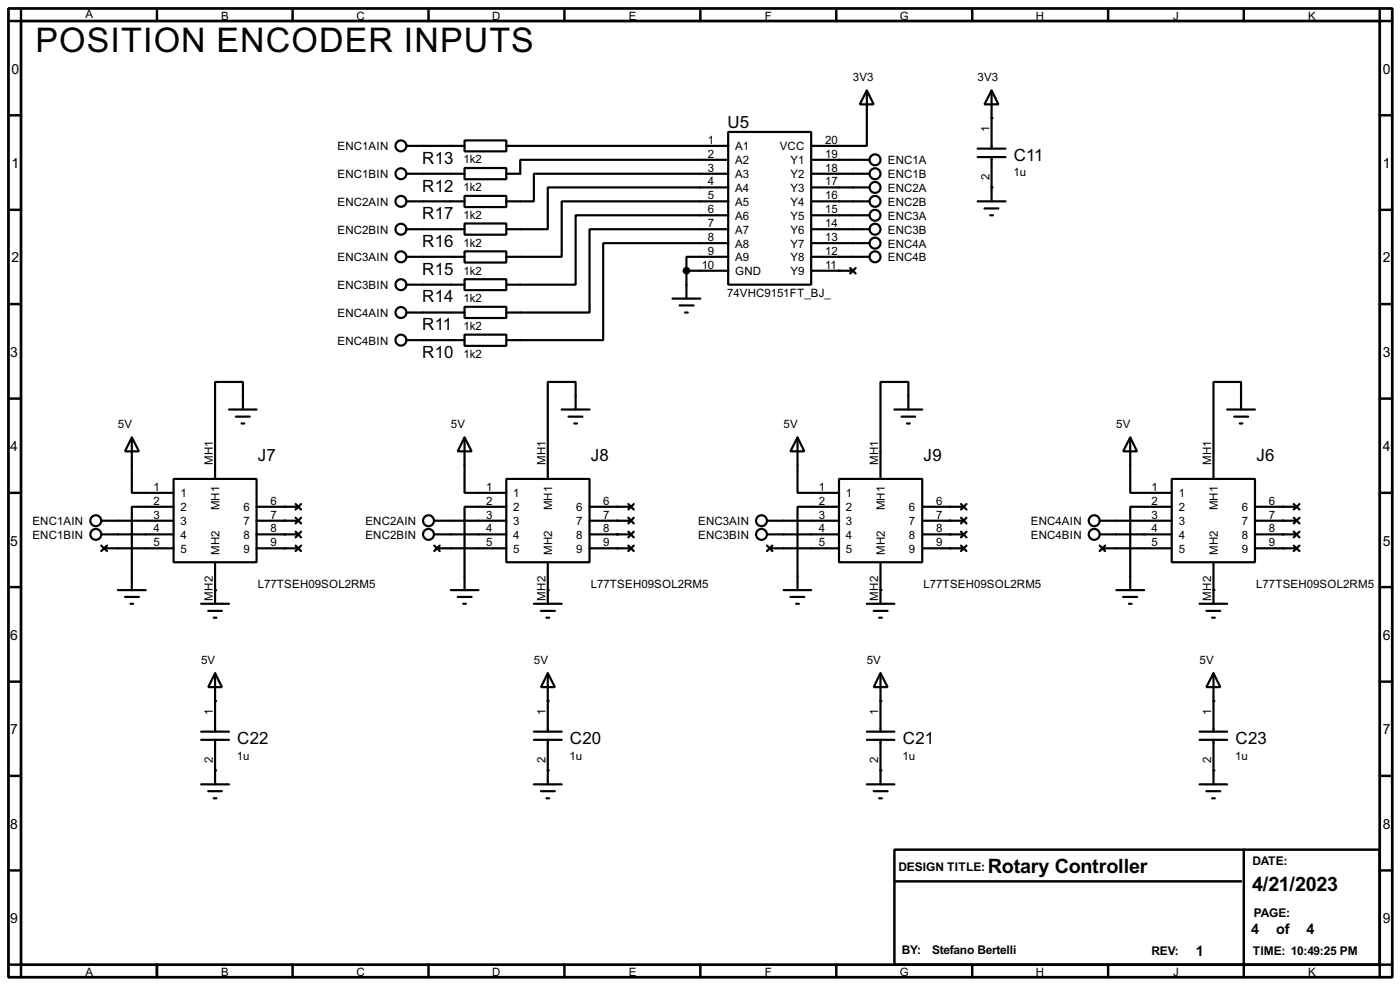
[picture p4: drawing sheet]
<svg xmlns="http://www.w3.org/2000/svg" width="256mm" height="180mm" viewBox="0 0 256 180" stroke-linecap="round" stroke-linejoin="round" font-family="sans-serif">
<path d="M1.6 1.6h253.5v177.3h-253.5zM3.9 3.9h248.9v172.7h-248.9z" fill="none" stroke="#000" stroke-width=".5"/>
<g fill="none" stroke="#000" stroke-width=".45">
<path d="M3.9 1.6v2.3h-2.3M28.8 1.6v2.3M53.6 1.6v2.3M78.5 1.6v2.3M103.4 1.6v2.3M128.3 1.6v2.3M153.2 1.6v2.3M178.1 1.6v2.3M203 1.6v2.3M227.9 1.6v2.3M252.8 1.6v2.3h2.3M1.6 21.1h2.3"/>
<path d="M1.6 38.4h2.3M252.8 21.1h2.3M252.8 38.4h2.3M1.6 55.7h2.3M252.8 55.7h2.3M1.6 73h2.3M252.8 73h2.3M1.6 90.2h2.3M252.8 90.2h2.3M1.6 107.5h2.3M252.8 107.5h2.3M1.6 124.8h2.3"/>
<path d="M252.8 124.8h2.3M1.6 142h2.3M1.6 159.3h2.3M163.9 155.5h88.9v21.1h-88.9zM227.9 155.5v23.4M252.8 142h2.3M252.8 159.3h2.3M1.6 176.6h2.3v2.3M28.8 176.6v2.3M53.6 176.6v2.3M78.5 176.6v2.3M103.4 176.6v2.3"/>
<path d="M128.3 176.6v2.3M153.2 176.6v2.3M163.9 161.3h63.5M178.1 176.6v2.3M203 176.6v2.3M255.1 176.6h-2.3v2.3"/>
</g>
<g fill="#000">
<circle cx="181.7" cy="21.6" r=".2"/>
<circle cx="181.7" cy="34.3" r=".2"/>
<circle cx="153.7" cy="49.6" r=".2"/>
<circle cx="52.1" cy="92.8" r=".2"/>
<circle cx="52.1" cy="95.3" r=".2"/>
<circle cx="52.1" cy="97.8" r=".2"/>
<circle cx="113.1" cy="92.8" r=".2"/>
<circle cx="113.1" cy="95.3" r=".2"/>
<circle cx="113.1" cy="97.8" r=".2"/>
<circle cx="174" cy="95.3" r=".2"/>
<circle cx="174" cy="97.8" r=".2"/>
<circle cx="174" cy="92.8" r=".2"/>
<circle cx="235" cy="95.3" r=".2"/>
<circle cx="235" cy="97.8" r=".2"/>
<circle cx="235" cy="92.8" r=".2"/>
<circle cx="39.4" cy="108" r=".2"/>
<circle cx="52.1" cy="100.4" r=".2"/>
<circle cx="100.4" cy="108" r=".2"/>
<circle cx="113.1" cy="100.4" r=".2"/>
<circle cx="161.3" cy="108" r=".2"/>
<circle cx="174" cy="100.4" r=".2"/>
<circle cx="222.3" cy="108" r=".2"/>
<circle cx="235" cy="100.4" r=".2"/>
<circle cx="39.4" cy="128.3" r=".2"/>
<circle cx="100.4" cy="128.3" r=".2"/>
<circle cx="161.3" cy="128.3" r=".2"/>
<circle cx="222.3" cy="128.3" r=".2"/>
<circle cx="39.4" cy="141" r=".2"/>
<circle cx="100.4" cy="141" r=".2"/>
<circle cx="161.3" cy="141" r=".2"/>
<circle cx="222.3" cy="141" r=".2"/>
</g>
<g fill="none" stroke="#000" stroke-width=".4">
<path d="M158.8 16.6l1.3 2.5h-2.6zM158.8 16.6v10.1h-10.2M181.7 16.6l1.2 2.5h-2.5zM181.7 16.6v10.6M74.5 26.7h10.6M74.5 31.8h10.6M74.5 36.9h10.6M85.1 25.7h7.7v2h-7.7zM85.1 30.8h7.7v2h-7.7zM85.1 35.9h7.7v2h-7.7zM92.8 26.7h40.6M133.4 24.2h15.2v27.9h-15.2z"/>
<path d="M133.4 29.3h-38.1v2.5h-2.5M133.4 31.8h-35.6v5.1h-5M133.4 34.3h-33v7.7h-7.6M133.4 36.9h-30.5v10.1h-10.1M133.4 39.4h-27.9v12.7h-12.7M148.6 31.8h10.7M148.6 36.9h10.7M148.6 29.3h10.7M148.6 34.3h10.7M148.6 39.4h10.7M179.1 36.9h5.1M179.1 27.2h5.1"/>
<path d="M179.1 28.8h5.1M180.4 38.2h2.5M181.4 39.4h.5M181.7 28.8v8.1M74.5 42h10.6M74.5 47h10.6M74.5 52.1h10.6M74.5 57.2h10.6M85.1 40.9h7.7v2.1h-7.7zM85.1 46h7.7v2.1h-7.7zM85.1 51.1h7.7v2h-7.7zM85.1 56.2h7.7v2h-7.7z"/>
<path d="M123.2 54.7h5.1M124.5 55.9h2.6M125.5 57.2h.5M125.8 49.6v5.1M125.8 49.6h7.6M133.4 42h-25.4v15.2h-15.2M133.4 44.5h-22.9v17.8h-17.7M133.4 47h-7.6v2.6M148.6 42h10.7M148.6 47h10.7M148.6 49.6h7.7M148.6 44.5h10.7"/>
<path d="M155.8 49.1l1 1M156.8 49.1l-1 1M42 75h5M43.2 76.3h2.6M44.3 77.5h.5M44.5 75v-5.1h-5.1v17.8M74.5 62.3h10.6M85.1 61.3h7.7v2h-7.7zM102.9 75h5.1M104.2 76.3h2.5M105.2 77.5h.5M105.5 75v-5.1h-5.1v17.8"/>
<path d="M163.9 75h5.1M165.2 76.3h2.5M166.2 77.5h.5M166.4 75v-5.1h-5.1v17.8M224.8 75h5.1M226.1 76.3h2.6M227.1 77.5h.5M227.4 75v-5.1h-5.1v17.8M18.6 95.3h13.2M18.6 97.8h13.2M18.6 99.9l1 1M19.6 99.9l-1 1"/>
<path d="M24.2 80.1l1.3 2.5h-2.6zM24.2 80.1v10.1h7.6M31.8 87.7h15.2v15.2h-15.2zM31.8 92.8h-7.6v15.2M47 95.3h7.7M47 97.8h7.7M47 92.8h7.7M54.2 92.3l1 1M54.2 94.8l1 1M54.2 97.3l1 1.1M54.2 99.9l1 1M55.2 92.3l-1 1"/>
<path d="M55.2 94.8l-1 1M55.2 97.3l-1 1.1M55.2 99.9l-1 1M79.6 95.3h13.2M79.6 97.8h13.2M79.6 99.9l1 1M80.6 99.9l-1 1M85.1 80.1l1.3 2.5h-2.5zM85.1 80.1v10.1h7.7M92.8 87.7h15.2v15.2h-15.2zM92.8 92.8h-7.7v15.2M108 95.3h7.6"/>
<path d="M108 97.8h7.6M108 92.8h7.6M115.1 92.3l1 1M115.1 94.8l1 1M115.1 97.3l1 1.1M115.1 99.9l1 1M116.1 92.3l-1 1M116.1 94.8l-1 1M116.1 97.3l-1 1.1M116.1 99.9l-1 1M140.5 95.3h13.2M140.5 97.8h13.2"/>
<path d="M140.5 99.9l1 1M141.5 99.9l-1 1M146.1 80.1l1.3 2.5h-2.6zM146.1 80.1v10.1h7.6M153.7 87.7h15.3v15.2h-15.3zM153.7 92.8h-7.6v15.2M169 95.3h7.6M169 97.8h7.6M169 92.8h7.6M176.1 92.3l1 1M176.1 94.8l1 1M176.1 97.3l1 1.1"/>
<path d="M176.1 99.9l1 1M177.1 92.3l-1 1M177.1 94.8l-1 1M177.1 97.3l-1 1.1M177.1 99.9l-1 1M201.5 95.3h13.2M201.5 97.8h13.2M201.5 99.9l1 1M202.5 99.9l-1 1M207.1 80.1l1.2 2.5h-2.5zM207.1 80.1v10.1h7.6M214.7 87.7h15.2v15.2h-15.2z"/>
<path d="M214.7 92.8h-7.6v15.2M229.9 95.3h7.6M229.9 97.8h7.6M229.9 92.8h7.6M237 92.3l1.1 1M237 94.8l1.1 1M237 97.3l1.1 1.1M237 99.9l1.1 1M238.1 92.3l-1.1 1M238.1 94.8l-1.1 1M238.1 97.3l-1.1 1.1M238.1 99.9l-1.1 1"/>
<path d="M19.1 100.4h12.7M21.6 108h5.1M22.9 109.3h2.6M23.9 110.5h.5M36.9 110.5h5.1M38.2 111.8h2.5M39.2 113.1h.5M39.4 102.9v7.6M47 100.4h7.7M80.1 100.4h12.7M82.6 108h5.1M83.9 109.3h2.5"/>
<path d="M84.9 110.5h.5M97.8 110.5h5.1M99.1 111.8h2.6M100.1 113.1h.5M100.4 102.9v7.6M108 100.4h7.6M141 100.4h12.7M143.6 108h5M144.8 109.3h2.6M145.9 110.5h.5M158.8 110.5h5.1M160.1 111.8h2.5"/>
<path d="M161.1 113.1h.5M161.3 102.9v7.6M169 100.4h7.6M202 100.4h12.7M204.5 108h5.1M205.8 109.3h2.5M206.8 110.5h.5M219.8 110.5h5M221 111.8h2.6M222.1 113.1h.5M222.3 102.9v7.6M229.9 100.4h7.6"/>
<path d="M36.9 133.9h5.1M36.9 135.4h5.1M39.4 123.2l1.3 2.6h-2.5zM39.4 123.2v10.7M39.4 135.4v8.2M97.8 133.9h5.1M97.8 135.4h5.1M100.4 123.2l1.3 2.6h-2.6zM100.4 123.2v10.7M100.4 135.4v8.2M158.8 133.9h5.1M158.8 135.4h5.1"/>
<path d="M161.3 123.2l1.3 2.6h-2.5zM161.3 123.2v10.7M161.3 135.4v8.2M219.8 133.9h5M219.8 135.4h5M222.3 123.2l1.3 2.6h-2.6zM222.3 123.2v10.7M222.3 135.4v8.2M36.9 143.6h5.1M38.2 144.8h2.5M39.2 146.1h.5M97.8 143.6h5.1"/>
<path d="M99.1 144.8h2.6M100.1 146.1h.5M158.8 143.6h5.1M160.1 144.8h2.5M161.1 146.1h.5M219.8 143.6h5M221 144.8h2.6M222.1 146.1h.5"/>
<circle cx="73.4" cy="26.7" r="1"/>
<circle cx="73.4" cy="31.8" r="1"/>
<circle cx="73.4" cy="36.9" r="1"/>
<circle cx="160.3" cy="31.8" r="1"/>
<circle cx="160.3" cy="36.9" r="1"/>
<circle cx="160.3" cy="34.3" r="1"/>
<circle cx="160.3" cy="39.4" r="1"/>
<circle cx="160.3" cy="29.3" r="1"/>
<circle cx="73.4" cy="47" r="1"/>
<circle cx="73.4" cy="42" r="1"/>
<circle cx="73.4" cy="52.1" r="1"/>
<circle cx="73.4" cy="57.2" r="1"/>
<circle cx="160.3" cy="47" r="1"/>
<circle cx="160.3" cy="42" r="1"/>
<circle cx="160.3" cy="44.5" r="1"/>
<circle cx="73.4" cy="62.3" r="1"/>
<circle cx="17.5" cy="95.3" r="1"/>
<circle cx="17.5" cy="97.8" r="1"/>
<circle cx="78.5" cy="95.3" r="1"/>
<circle cx="78.5" cy="97.8" r="1"/>
<circle cx="139.5" cy="97.8" r="1"/>
<circle cx="139.5" cy="95.3" r="1"/>
<circle cx="200.4" cy="95.3" r="1"/>
<circle cx="200.4" cy="97.8" r="1"/>
</g>
<circle cx="125.7" cy="49.6" r=".5" fill="#000" stroke="#000" stroke-width=".4"/>
<text font-size="7" x="6.5" y="9.5">POSITION ENCODER INPUTS</text>
<g font-size="4.1">
<text x="181" y="159.9">Rotary Controller</text>
<text x="229.4" y="163.1">4/21/2023</text>
</g>
<g font-size="3.5">
<text x="133.3" y="23.3">U5</text>
<text x="77.4" y="30">R13</text>
<text x="185.7" y="29.4">C11</text>
<text x="77.4" y="35.1">R12</text>
<text x="77.4" y="40.1">R17</text>
<text x="77.4" y="45.2">R16</text>
<text x="77.4" y="50.3">R15</text>
<text x="77.4" y="55.4">R14</text>
<text x="77.4" y="60.5">R11</text>
<text x="77.4" y="65.5">R10</text>
<text x="47.3" y="84.3">J7</text>
<text x="108.3" y="84.3">J8</text>
<text x="169.2" y="84.3">J9</text>
<text x="230.2" y="84.3">J6</text>
<text x="43.5" y="136.1">C22</text>
<text x="104.4" y="136.1">C20</text>
<text x="165.4" y="136.1">C21</text>
<text x="226.4" y="136.1">C23</text>
</g>
<g font-size="3">
<text x="229.2" y="171">4</text>
<text x="233.8" y="171">of</text>
<text x="239.4" y="171">4</text>
<text x="219.1" y="175">1</text>
</g>
<g font-size="2.9">
<text x="2.1" y="13.5">0</text>
<text x="253.4" y="13.5">0</text>
<text x="2.1" y="30.7">1</text>
<text x="253.4" y="30.7">1</text>
<text x="2.1" y="48">2</text>
<text x="253.4" y="48">2</text>
<text x="1.9" y="65.3">3</text>
<text x="253.4" y="65.3">3</text>
<text x="1.9" y="82.5">4</text>
<text x="253.4" y="82.5">4</text>
<text x="1.9" y="99.9">5</text>
<text x="253.4" y="99.9">5</text>
<text x="1.9" y="117.1">6</text>
<text x="253.4" y="117.1">6</text>
<text x="1.9" y="134.4">7</text>
<text x="253.4" y="134.4">7</text>
<text x="1.9" y="151.7">8</text>
<text x="253.4" y="151.7">8</text>
<text x="1.9" y="168.9">9</text>
<text x="253.4" y="168.9">9</text>
</g>
<g font-size="2.5">
<text x="164.6" y="159.4">DESIGN TITLE:</text>
<text x="229.4" y="158.4">DATE:</text>
<text x="229.7" y="167.8">PAGE:</text>
<text x="165.2" y="174.6">BY:</text>
<text x="170.7" y="174.6">Stefano Bertelli</text>
<text x="210.9" y="174.8">REV:</text>
<text x="229.5" y="174.8">TIME: 10:49:25 PM</text>
</g>
<g font-size="2.4">
<text x="15.6" y="3.4">A</text>
<text x="40.5" y="3.6">B</text>
<text x="65.3" y="3.6">C</text>
<text x="90.2" y="3.6">D</text>
<text x="115.2" y="3.6">E</text>
<text x="140.1" y="3.6">F</text>
<text x="164.8" y="3.6">G</text>
<text x="189.8" y="3.6">H</text>
<text x="214.9" y="3.6">J</text>
<text x="239.6" y="3.6">K</text>
<text x="156.3" y="14.8">3V3</text>
<text x="179.1" y="14.8">3V3</text>
<text x="61.8" y="27.5">ENC1AIN</text>
<text x="84.9" y="29.9">1k2</text>
<text x="129.7" y="26.3">1</text>
<text x="129.7" y="28.9">2</text>
<text x="134.7" y="27.5">A1</text>
<text x="142.8" y="27.5">VCC</text>
<text x="151.2" y="26.3">20</text>
<text x="151.2" y="28.9">19</text>
<text x="181.3" y="24.2" transform="rotate(-90 181.3 24.2)">1</text>
<text x="61.8" y="32.6">ENC1BIN</text>
<text x="84.9" y="35">1k2</text>
<text x="129.7" y="31.4">3</text>
<text x="129.7" y="33.9">4</text>
<text x="134.7" y="30">A2</text>
<text x="134.7" y="32.6">A3</text>
<text x="134.7" y="35.1">A4</text>
<text x="144.8" y="30">Y1</text>
<text x="144.8" y="32.6">Y2</text>
<text x="144.8" y="35.1">Y3</text>
<text x="151.2" y="31.4">18</text>
<text x="151.2" y="33.9">17</text>
<text x="162.6" y="30">ENC1A</text>
<text x="162.6" y="32.6">ENC1B</text>
<text x="162.6" y="35.1">ENC2A</text>
<text x="181.3" y="33" transform="rotate(-90 181.3 33)">2</text>
<text x="185.7" y="32.3">1u</text>
<text x="61.8" y="37.7">ENC2AIN</text>
<text x="84.9" y="40.1">1k2</text>
<text x="129.7" y="36.5">5</text>
<text x="129.7" y="39">6</text>
<text x="129.7" y="41.6">7</text>
<text x="134.7" y="37.7">A5</text>
<text x="134.7" y="40.2">A6</text>
<text x="144.8" y="37.7">Y4</text>
<text x="144.8" y="40.2">Y5</text>
<text x="151.2" y="36.5">16</text>
<text x="151.2" y="39">15</text>
<text x="151.2" y="41.6">14</text>
<text x="162.6" y="37.7">ENC2B</text>
<text x="162.6" y="40.2">ENC3A</text>
<text x="61.8" y="42.7">ENC2BIN</text>
<text x="61.8" y="47.8">ENC3AIN</text>
<text x="84.9" y="45.2">1k2</text>
<text x="129.7" y="44.1">8</text>
<text x="129.7" y="46.6">9</text>
<text x="134.7" y="42.7">A7</text>
<text x="134.7" y="45.3">A8</text>
<text x="134.7" y="47.8">A9</text>
<text x="144.8" y="42.7">Y6</text>
<text x="144.8" y="45.3">Y7</text>
<text x="144.8" y="47.8">Y8</text>
<text x="151.2" y="44.1">13</text>
<text x="151.2" y="46.6">12</text>
<text x="162.6" y="42.7">ENC3B</text>
<text x="162.6" y="45.3">ENC4A</text>
<text x="162.6" y="47.8">ENC4B</text>
<text x="61.8" y="52.9">ENC3BIN</text>
<text x="84.9" y="50.3">1k2</text>
<text x="128.6" y="49.2">10</text>
<text x="134.7" y="50.4">GND</text>
<text x="144.8" y="50.4">Y9</text>
<text x="151.2" y="49.2">11</text>
<text x="61.8" y="58">ENC4AIN</text>
<text x="84.9" y="55.3">1k2</text>
<text x="133.2" y="54.3">74VHC9151FT_BJ_</text>
<text x="61.8" y="63.1">ENC4BIN</text>
<text x="84.9" y="60.4">1k2</text>
<text x="84.9" y="65.5">1k2</text>
<text x="21.6" y="78.3">5V</text>
<text x="82.6" y="78.3">5V</text>
<text x="143.6" y="78.3">5V</text>
<text x="204.5" y="78.3">5V</text>
<text x="28.1" y="89.8">1</text>
<text x="39" y="85.1" transform="rotate(-90 39 85.1)">MH1</text>
<text x="89.1" y="89.8">1</text>
<text x="100" y="85.1" transform="rotate(-90 100 85.1)">MH1</text>
<text x="150" y="89.8">1</text>
<text x="160.9" y="85.1" transform="rotate(-90 160.9 85.1)">MH1</text>
<text x="211" y="89.8">1</text>
<text x="221.9" y="85.1" transform="rotate(-90 221.9 85.1)">MH1</text>
<text x="28.1" y="92.4">2</text>
<text x="28.1" y="94.9">3</text>
<text x="33.1" y="91">1</text>
<text x="33.1" y="93.6">2</text>
<text x="40.2" y="93.4" transform="rotate(-90 40.2 93.4)">MH1</text>
<text x="44.6" y="93.6">6</text>
<text x="49.6" y="92.4">6</text>
<text x="49.6" y="94.9">7</text>
<text x="89.1" y="92.4">2</text>
<text x="89.1" y="94.9">3</text>
<text x="94" y="91">1</text>
<text x="94" y="93.6">2</text>
<text x="101.2" y="93.4" transform="rotate(-90 101.2 93.4)">MH1</text>
<text x="105.6" y="93.6">6</text>
<text x="110.5" y="92.4">6</text>
<text x="110.5" y="94.9">7</text>
<text x="150" y="92.4">2</text>
<text x="150" y="94.9">3</text>
<text x="155" y="91">1</text>
<text x="155" y="93.6">2</text>
<text x="162.1" y="93.4" transform="rotate(-90 162.1 93.4)">MH1</text>
<text x="166.5" y="93.6">6</text>
<text x="171.5" y="92.4">6</text>
<text x="171.5" y="94.9">7</text>
<text x="211" y="92.4">2</text>
<text x="211" y="94.9">3</text>
<text x="216" y="91">1</text>
<text x="216" y="93.6">2</text>
<text x="223.1" y="93.4" transform="rotate(-90 223.1 93.4)">MH1</text>
<text x="227.5" y="93.6">6</text>
<text x="232.5" y="92.4">6</text>
<text x="232.5" y="94.9">7</text>
<text x="5.9" y="96.1">ENC1AIN</text>
<text x="5.9" y="98.6">ENC1BIN</text>
<text x="28.1" y="97.4">4</text>
<text x="28.1" y="100">5</text>
<text x="33.1" y="96.1">3</text>
<text x="33.1" y="98.6">4</text>
<text x="33.1" y="101.2">5</text>
<text x="40.2" y="101.6" transform="rotate(-90 40.2 101.6)">MH2</text>
<text x="44.6" y="96.1">7</text>
<text x="44.6" y="98.6">8</text>
<text x="44.6" y="101.2">9</text>
<text x="49.6" y="97.4">8</text>
<text x="49.6" y="100">9</text>
<text x="66.9" y="96.1">ENC2AIN</text>
<text x="66.9" y="98.6">ENC2BIN</text>
<text x="89.1" y="97.4">4</text>
<text x="89.1" y="100">5</text>
<text x="94" y="96.1">3</text>
<text x="94" y="98.6">4</text>
<text x="94" y="101.2">5</text>
<text x="101.2" y="101.6" transform="rotate(-90 101.2 101.6)">MH2</text>
<text x="105.6" y="96.1">7</text>
<text x="105.6" y="98.6">8</text>
<text x="105.6" y="101.2">9</text>
<text x="110.5" y="97.4">8</text>
<text x="110.5" y="100">9</text>
<text x="127.9" y="96.1">ENC3AIN</text>
<text x="127.9" y="98.6">ENC3BIN</text>
<text x="150" y="97.4">4</text>
<text x="150" y="100">5</text>
<text x="155" y="96.1">3</text>
<text x="155" y="98.6">4</text>
<text x="155" y="101.2">5</text>
<text x="162.1" y="101.6" transform="rotate(-90 162.1 101.6)">MH2</text>
<text x="166.5" y="96.1">7</text>
<text x="166.5" y="98.6">8</text>
<text x="166.5" y="101.2">9</text>
<text x="171.5" y="97.4">8</text>
<text x="171.5" y="100">9</text>
<text x="188.8" y="96.1">ENC4AIN</text>
<text x="188.8" y="98.6">ENC4BIN</text>
<text x="211" y="97.4">4</text>
<text x="211" y="100">5</text>
<text x="216" y="96.1">3</text>
<text x="216" y="98.6">4</text>
<text x="216" y="101.2">5</text>
<text x="223.1" y="101.6" transform="rotate(-90 223.1 101.6)">MH2</text>
<text x="227.5" y="96.1">7</text>
<text x="227.5" y="98.6">8</text>
<text x="227.5" y="101.2">9</text>
<text x="232.5" y="97.4">8</text>
<text x="232.5" y="100">9</text>
<text x="47.2" y="107.7">L77TSEH09SOL2RM5</text>
<text x="108.2" y="107.7">L77TSEH09SOL2RM5</text>
<text x="169.2" y="107.7">L77TSEH09SOL2RM5</text>
<text x="230.1" y="107.7">L77TSEH09SOL2RM5</text>
<text x="39" y="109.9" transform="rotate(-90 39 109.9)">MH2</text>
<text x="100" y="109.9" transform="rotate(-90 100 109.9)">MH2</text>
<text x="160.9" y="109.9" transform="rotate(-90 160.9 109.9)">MH2</text>
<text x="221.9" y="109.9" transform="rotate(-90 221.9 109.9)">MH2</text>
<text x="36.9" y="121.5">5V</text>
<text x="97.8" y="121.5">5V</text>
<text x="158.8" y="121.5">5V</text>
<text x="219.8" y="121.5">5V</text>
<text x="39" y="130.9" transform="rotate(-90 39 130.9)">1</text>
<text x="100" y="130.9" transform="rotate(-90 100 130.9)">1</text>
<text x="160.9" y="130.9" transform="rotate(-90 160.9 130.9)">1</text>
<text x="221.9" y="130.9" transform="rotate(-90 221.9 130.9)">1</text>
<text x="39" y="139.6" transform="rotate(-90 39 139.6)">2</text>
<text x="43.4" y="139">1u</text>
<text x="100" y="139.6" transform="rotate(-90 100 139.6)">2</text>
<text x="104.4" y="139">1u</text>
<text x="160.9" y="139.6" transform="rotate(-90 160.9 139.6)">2</text>
<text x="165.4" y="139">1u</text>
<text x="221.9" y="139.6" transform="rotate(-90 221.9 139.6)">2</text>
<text x="226.3" y="139">1u</text>
<text x="15.6" y="178.7">A</text>
<text x="40.5" y="178.7">B</text>
<text x="65.3" y="178.7">C</text>
<text x="90.2" y="178.7">D</text>
<text x="115.2" y="178.7">E</text>
<text x="140.1" y="178.7">F</text>
<text x="164.8" y="178.7">G</text>
<text x="189.8" y="178.7">H</text>
<text x="214.9" y="178.7">J</text>
<text x="239.6" y="178.7">K</text>
</g>
</svg>
